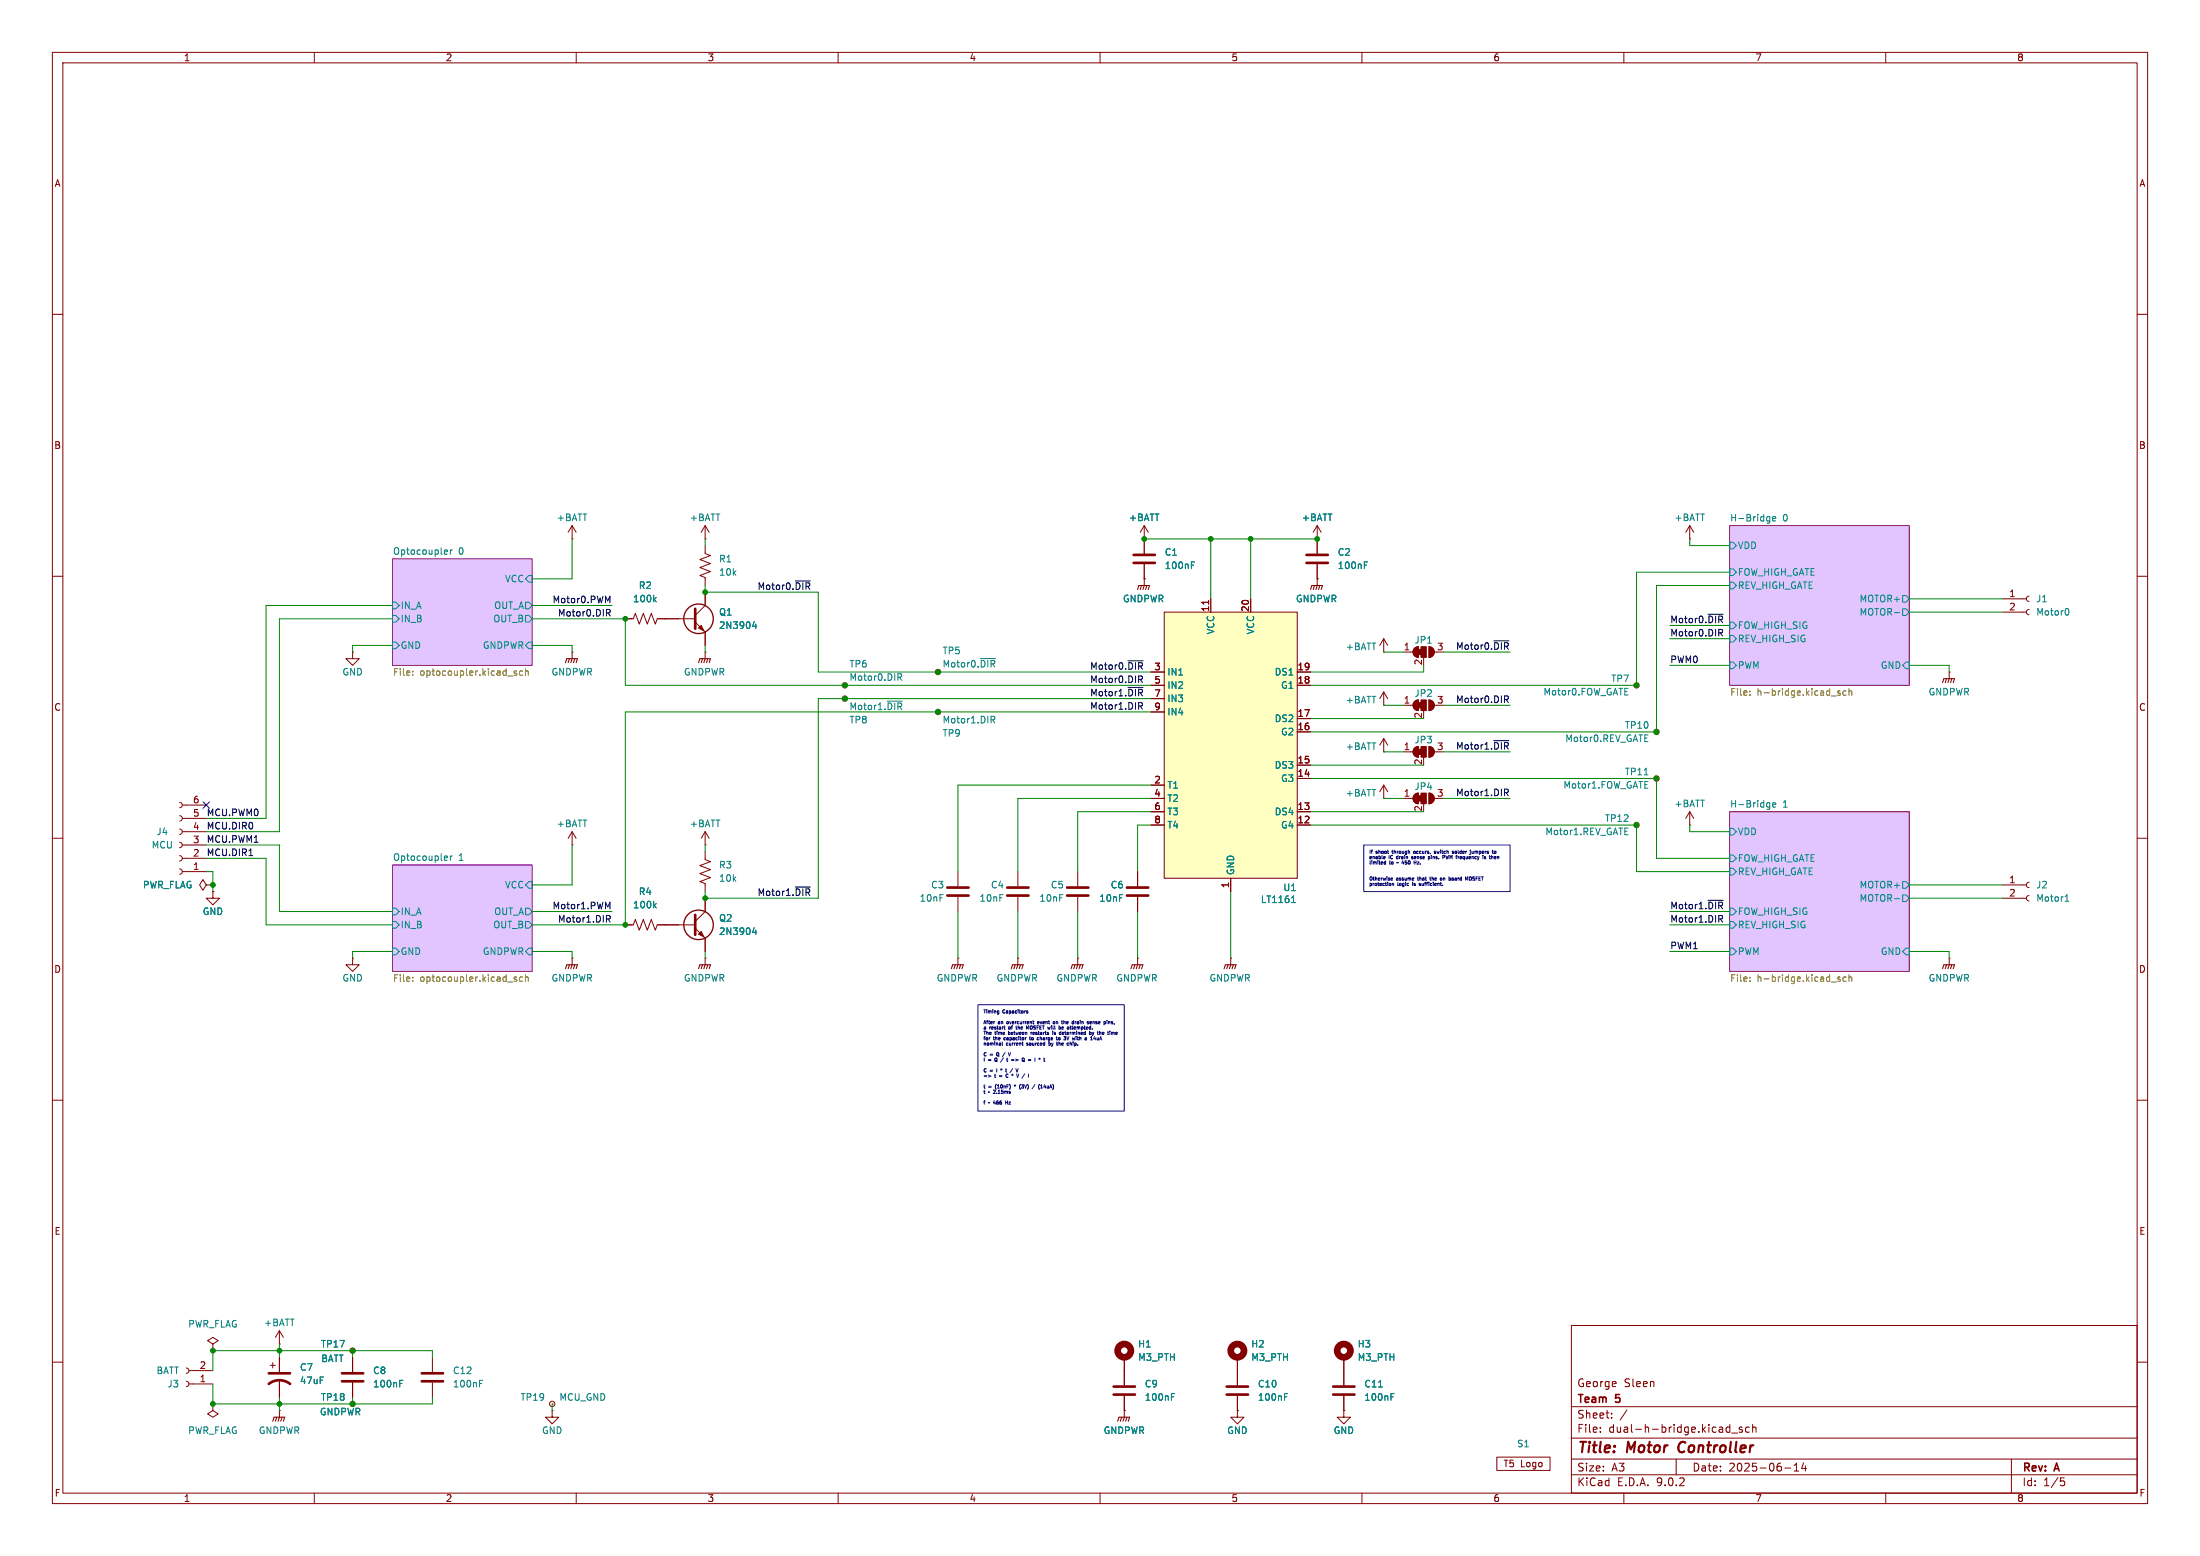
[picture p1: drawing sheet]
<svg xmlns="http://www.w3.org/2000/svg" width="420mm" height="297mm" viewBox="0 0 420 297" stroke-linecap="round" stroke-linejoin="round" font-family="sans-serif">
<path d="M0 0h420v297h-420z" fill="#fff" stroke="#fff" stroke-width=".19"/>
<g fill="none" stroke="#840000" stroke-width=".19">
<path d="M10 10h400v277h-400zM12 12h396v273h-396zM60 10v2M110 10v2M160 10v2M210 10v2M260 10v2M310 10v2M360 10v2M10 60h2M408 60h2M10 110h2"/>
<path d="M109.2 102.9h.1M109.2 100.3v2.6M109.2 100.3l.8 1.3M109.2 100.3l-.7 1.3M119.4 118.1h1.5l.4-1 .7 2 .8-2 .8 2 .7-2 .8 2 .4-1h7.2M132.7 118.7l1.9 2v2.5M134.6 102.9h.1M134.6 104.1v1.6l1 .3-2 .8 2 .8-2 .7 2 .8-2 .8 1 .3v1.6M134.6 100.3v2.6M134.6 113v2.6l-1.9 1.9M134.6 100.3l.8 1.3M134.6 100.3l-.7 1.3"/>
<path d="M218.4 102.9v2.8M218.4 107.7v2.8M251.5 102.9h.1M251.5 100.3l-.8 1.3M251.5 100.3l.7 1.3M251.5 100.3v5.4M251.5 107.7v2.8M322.6 102.9h.1M322.6 100.3l-.8 1.3M322.6 100.3l.7 1.3M322.6 100.3v2.6M382.3 114.3h4.5"/>
<path d="M382.3 116.8h4.5M387.3 113.8l-.3 .1-.2 .4 .2 .4 .3 .1M387.3 116.3l-.3 .2-.2 .3 .2 .4 .3 .1M408 110h2M109.2 124.5h.1M109.2 124.5v1.2M134.6 124.5h.1M134.6 124.5v1.2M161.3 130.8h.1M161.3 133.4h.1M179.1 128.3h.1M179.1 135.9h.1"/>
<path d="M268 124.5h1.7M268 134.6h1.7M270 123.7l.8-.3v2.1a1.02 1.02 0 0 1-1-.7 1.02 1.02 0 0 1 .2-1.1zM270 133.9l.8-.3v2a1.02 1.02 0 0 1-1-.6 1.02 1.02 0 0 1 .2-1.1zM271.8 125.5v.2M271.8 135.6v.3M272.8 123.4a1.02 1.02 0 0 1 1 1.1 1.02 1.02 0 0 1-1 1zM272.8 133.6a1.02 1.02 0 0 1 1 1 1.02 1.02 0 0 1-1 1zM312.4 130.8h.1M316.2 139.7h.1M372.1 128.3h.1M372.1 128.3v1.2"/>
<path d="M10 160h2M34.3 158.2l.3 .2 .2 .4-.2 .3-.3 .2M34.3 155.7l.3 .2 .2 .3-.2 .4-.3 .1M34.3 153.2l.3 .1 .2 .4-.2 .3-.3 .2M34.8 158.8h4.6M34.8 156.2h4.6M34.8 153.7h4.6M109.2 158.8v2.5M109.2 158.8l.8 1.2M109.2 158.8l-.7 1.2M134.6 158.8l.8 1.2M134.6 158.8l-.7 1.2"/>
<path d="M134.6 158.8v2.5M264.2 152.4h.1M264.2 143.5h.1M264.2 149.9l-.8 1.2M264.2 149.9l.7 1.2M264.2 141v2.5M264.2 149.9v2.5M264.2 141l-.8 1.2M264.2 141l.7 1.2M268 143.5h1.7M268 152.4h1.7M270 142.8l.8-.3v2a1.02 1.02 0 0 1-1-.6 1.02 1.02 0 0 1 .2-1.1z"/>
<path d="M270 151.7l.8-.3v2a1.02 1.02 0 0 1-1-.6 1.02 1.02 0 0 1 .2-1.1zM271.8 144.5v.3M271.8 153.4v.3M272.8 142.5a1.02 1.02 0 0 1 1 1 1.02 1.02 0 0 1-1 1zM272.8 151.4a1.02 1.02 0 0 1 1 1 1.02 1.02 0 0 1-1 1zM312.4 157.5h.1M316.2 148.6h.1M322.6 157.5h.1M322.6 154.9v2.6M322.6 154.9l-.8 1.3M322.6 154.9l.7 1.3M408 160h2"/>
<path d="M34.3 165.9l.3 .1 .2 .4-.2 .3-.3 .2M34.3 163.3l.3 .2 .2 .3-.2 .4-.3 .1M34.3 160.8l.3 .1 .2 .4-.2 .3-.3 .2M34.8 166.4h4.6M34.8 163.8h4.6M34.8 161.3h4.6M39.4 168.9l-.7-1-.6 1 .6 1 .7-1h1.2M40.6 170.2v1.3h1.3l-1.3 1.2-1.2-1.2h1.2M40.6 170.2h.1M40.6 168.9h.1M109.2 161.3h.1M119.4 176.5h1.5l.4-1 .7 2 .8-2 .8 2 .7-2 .8 2 .4-1h7.2"/>
<path d="M132.7 177.2l1.9 1.9v2.5M134.6 161.3h.1M134.6 162.6v1.5l1 .4-2 .7 2 .8-2 .8 2 .7-2 .8 1 .4v1.5M134.6 171.5v2.5l-1.9 1.9M182.9 166.4v2.8M182.9 171.2v2.8M194.3 166.4v2.8M194.3 171.2v2.8M205.7 166.4v2.8M205.7 171.2v2.8M217.2 166.4v2.8M217.2 171.2v2.8"/>
<path d="M382.3 168.9h4.5M382.3 171.5h4.5M387.3 168.4l-.3 .2-.2 .3 .2 .4 .3 .1M387.3 170.9l-.3 .2-.2 .4 .2 .3 .3 .2M67.3 182.9v1.3h1.3l-1.3 1.2-1.3-1.2h1.3M67.3 182.9h.1M109.2 182.9h.1M109.2 182.9v1.3M134.6 182.9h.1M134.6 182.9v1.3M182.9 182.9h.1M182.9 182.9v1.3"/>
<path d="M194.3 182.9h.1M194.3 182.9v1.3M205.7 182.9h.1M205.7 182.9v1.3M217.2 182.9h.1M217.2 182.9v1.3M234.9 182.9h.1M234.9 182.9v1.3M372.1 182.9h.1M372.1 182.9v1.3M10 210h2M408 210h2"/>
<path d="M40.6 256.5l1.1-.6-1.1-.6-1 .6 1 .6v1.3M40.6 257.8h.1M53.3 256.5h.1M53.3 254v2.5M53.3 259.1v2.8M53.3 254l.8 1.3M53.3 254l-.7 1.3M67.3 257.8h.1M67.3 259.1v2.8M82.5 259.1v2.8M214.6 259.1v5.3M236.2 259.1v5.3"/>
<path d="M256.5 259.1v5.3M300 253h108v32h-108zM10 260h2M35.6 263.7l.3 .1 .2 .4-.2 .3-.3 .2M35.6 261.1l.3 .2 .2 .3-.2 .4-.3 .1M36.1 264.2h4.5M36.1 261.6h4.5M40.6 268v1.2l1.1 .7-1.1 .6-1-.6 1-.7M40.6 268h.1M51.6 260.6h1M52.1 260.1v1M53.3 269.2h.1"/>
<path d="M53.3 263.4v3.3M53.3 269.2v1.3M67.3 268h.1M67.3 263.9v2.8M82.5 263.9v2.8M105.4 269.2v1.3h1.3l-1.3 1.3-1.3-1.3h1.3M105.4 269.2h.1M105.4 268h.1M214.6 269.2h.1M214.6 266.4v4.1M236.2 269.2v1.3h1.3l-1.3 1.3-1.3-1.3h1.3M236.2 269.2h.1"/>
<path d="M236.2 266.4v2.8M256.5 269.2v1.3h1.3l-1.3 1.3-1.2-1.3h1.2M256.5 269.2h.1M256.5 266.4v2.8M285.7 278.1h10.2v2.6h-10.2zM300 278.5h108M300 274.5h108M300 268.5h108M305.5 273.2v.2M305.5 272.5v.1M307.7 270.5v.2M307.7 269.8v.1"/>
<path d="M310.6 269.1l-1.3 1.9M320 278.5v3M329.8 272.4l.4 .1M330.2 271.9v1.5M330.2 273.3l-.4 .1M330.6 273.5h1.1M332.6 272.5l-.4-.1-.2 .2 .1 .2 .5 .2v.3h-.6M333.9 272.5l-.4-.1-.3 .3 .2 .6h.5M334.6 272.5l.2-.1 .4 .1v.9M334.6 271.9v1.5M342.5 279.7l.4-.4v1.5M344.3 279.2l-.4 1.1h1"/>
<path d="M344.7 279.8v1M384 278.5v6.5M408 260h2M60 285v2M110 285v2M160 285v2M210 285v2M260 285v2M300 281.5h108M310 285v2M340.7 280.2h1.2M342.5 280.8h.9"/>
<path d="M360 285v2M393.4 282.1h.7M393.5 282.7h.4l.3 .2-.2 .6-.5 .1"/>
<circle cx="161.3" cy="133.4" r=".51"/>
<circle cx="161.3" cy="130.8" r=".51"/>
<circle cx="179.1" cy="128.3" r=".51"/>
<circle cx="179.1" cy="135.9" r=".51"/>
<circle cx="312.4" cy="130.8" r=".51"/>
<circle cx="316.2" cy="139.7" r=".51"/>
<circle cx="312.4" cy="157.5" r=".51"/>
<circle cx="316.2" cy="148.6" r=".51"/>
<circle cx="67.3" cy="257.8" r=".51"/>
<circle cx="67.3" cy="268" r=".51"/>
<circle cx="105.4" cy="268" r=".51"/>
</g>
<path d="M320.7 275.5a1.27 1.27 0 0 0 0 1.6" fill="none" stroke="#840000" stroke-width=".4"/>
<g fill="#e2c5ff" stroke="#e2c5ff" stroke-width=".19">
<path d="M74.9 165.1h26.7v20.3h-26.7z"/>
<path d="M74.9 106.7h26.7v20.3h-26.7z"/>
<path d="M330.2 100.3h34.3v30.5h-34.3z"/>
<path d="M330.2 154.9h34.3v30.5h-34.3z"/>
</g>
<path d="M74.9 106.7h26.7v20.3h-26.7zM330.2 100.3h34.3v30.5h-34.3zM330.2 154.9h34.3v30.5h-34.3zM74.9 165.1h26.7v20.3h-26.7z" fill="none" stroke="#840084" stroke-width=".19"/>
<g fill="none" stroke="#008484" stroke-width=".19">
<path d="M337.5 98.6l.4 .1M337.9 98.6v1l-.3 .3M337.9 99.4l-.4 .1M338.4 99l.6-.1-.1-.2-.3-.1-.2 .2 .1 .6h.4M74.9 114.9h.7l.6 .7-.6 .6h-.7zM74.9 117.5h.7l.6 .6-.6 .6h-.7zM85 105h.4v.3l-.6 .1M85.4 105.7l-.4 .1M86 105v.8M86.3 105l-.3 .2M100.3 114.9h.7l.6 .7-.6 .6h-.7zM100.3 117.5h.7l.6 .6-.6 .6h-.7z"/>
<path d="M100.3 110.5l.7-.6h.6v1.2h-.6zM124.9 114.4l.4 .5M125.3 114l-.5 .5M144 118.6l-.3 .9h.8M144.3 119.1v.9M227.4 107.9h.5M227.4 107.3h.6M260.5 107.9h.4M260.5 107.3h.6M330.2 108.6h.6l.7 .6-.7 .7h-.6zM330.2 118.7h.6l.7 .7-.7 .6h-.6zM330.2 111.1h.6l.7 .7-.7 .6h-.6z"/>
<path d="M330.2 103.5h.6l.7 .6-.7 .7h-.6zM361.7 116.9h.9M363.2 113.7h.7l.6 .6-.6 .6h-.7zM363.2 116.2h.7l.6 .6-.6 .7h-.7zM394.7 116.1a.79 .79 0 0 1 0 1.3M74.9 122.6h.7l.6 .6-.6 .6h-.7zM100.3 123.2l.7-.6h.6v1.2h-.6zM169.4 133.8h2.9M171.4 128.6h.5l.2 .2-.1 .4-.6 .1M171.7 129.3l.4 .6M187.1 125.7h2.9M189.2 136.7h.5l.2 .3-.1 .3-.6 .1"/>
<path d="M189.5 137.4l.4 .6M330.2 126.4h.6l.7 .6-.7 .6h-.6zM330.2 121.3h.6l.7 .6-.7 .7h-.6zM363.9 126.4h.6v1.2h-.6l-.7-.6zM313.9 147.9h.7M330.2 158.1h.6l.7 .7-.7 .6h-.6zM337.5 153.2l.4 .1M337.9 153.2v1l-.3 .3M337.9 154l-.4 .1M338.4 153.6l.6-.1-.1-.2-.3-.1-.2 .2 .1 .6h.4M74.9 173.4h.7l.6 .6-.6 .6h-.7zM74.9 175.9h.7l.6 .6-.6 .7h-.7z"/>
<path d="M85 163.4h.4v.3l-.6 .1M85.4 164.2h-.4M86 163.4v.8M86.3 163.4l-.3 .2M100.3 173.4h.7l.6 .6-.6 .6h-.7zM100.3 175.9h.7l.6 .6-.6 .7h-.7zM100.3 168.9l.7-.6h.6v1.2h-.6zM124.9 172.8l.4 .5M125.3 172.5l-.5 .4M144 177l-.3 1h.8M144.3 177.5v.9M330.2 163.2h.6l.7 .6-.7 .7h-.6z"/>
<path d="M330.2 173.4h.6l.7 .6-.7 .6h-.6zM330.2 165.7h.6l.7 .7-.7 .6h-.6zM330.2 175.9h.6l.7 .6-.7 .7h-.6zM361.7 171.5h.9M363.2 168.3h.7l.6 .6-.6 .6h-.7zM363.2 170.8h.7l.6 .7-.6 .6h-.7zM394.2 172h.8M394.4 171.1l.2-.3v1.2M74.9 181h.7l.6 .6-.6 .6h-.7zM100.3 181.6l.7-.6h.6v1.2h-.6zM330.2 181h.6l.7 .6-.7 .6h-.6zM363.9 181h.6v1.2h-.6l-.7-.6z"/>
<path d="M76.3 264.1h.4M76.3 263.5h.6M91.6 264.1h.4M91.6 263.5h.6M223.6 266.6h.5M223.6 266h.6M245.2 266.6h.4M245.2 266h.6M263.2 264.7h.7M265.5 266.6h.5M265.5 266h.6"/>
</g>
<g fill="none" stroke="#848400" stroke-width=".19">
<path d="M78.8 128.1v.1M78.8 128.8v.1M98.2 128.4l.5 .3-.1 .1-.3 .1M98.2 128.1h.4M99.8 128.1h-.4l-.2 .2 .1 .5h.5M100.3 127.6v1.3M100.3 128.2l.2-.1h.3l.1 .8M334 132.6v.1M334 131.9v.2M351.3 131.9h-.3l-.2 .2 .1 .1 .4 .2v.3h-.5M352.4 131.9h-.3l-.3 .2 .2 .6h.4M353 132l.2-.1h.3v.8"/>
<path d="M353 131.4v1.3M78.8 187.2v.1M78.8 186.5v.2M98.2 186.8l.5 .3-.1 .2h-.3M98.2 186.5h.4M99.8 186.5h-.4l-.2 .2 .1 .6h.5M100.3 186.6l.2-.1h.3l.1 .8M100.3 186.1v1.2M334 186.5v.2M334 187.2v.1M351.3 186.5h-.3l-.2 .2 .1 .1 .4 .2v.3h-.5M352.4 186.5h-.3l-.3 .2 .2 .6h.4"/>
<path d="M353 186.6l.2-.1h.3v.8M353 186.1v1.2"/>
</g>
<g fill="none" stroke="#840000" stroke-width=".2">
<path d="M107.9 126.5l.3-.8h2l-.2 .8M108.7 125.7l-.2 .8M109.2 125.7l-.2 .8M109.7 125.7l-.2 .8M133.3 126.5l.3-.8h2l-.2 .8M134.1 125.7l-.2 .8M134.6 125.7l-.2 .8M135.1 125.7l-.2 .8M370.8 130.3l.3-.8h2l-.2 .8M371.6 129.5l-.3 .8M372.1 129.5l-.2 .8M372.6 129.5l-.2 .8"/>
<path d="M107.9 184.9l.3-.7h2l-.2 .7M108.7 184.2l-.2 .7M109.2 184.2l-.2 .7M109.7 184.2l-.2 .7M133.3 184.9l.3-.7h2l-.2 .7M134.1 184.2l-.2 .7M134.6 184.2l-.2 .7M135.1 184.2l-.2 .7M181.6 184.9l.3-.7h2l-.3 .7M182.4 184.2l-.3 .7M182.9 184.2l-.3 .7M183.4 184.2l-.3 .7"/>
<path d="M193 184.9l.3-.7h2l-.2 .7M193.8 184.2l-.3 .7M194.3 184.2l-.2 .7M194.8 184.2l-.2 .7M204.5 184.9l.2-.7h2.1l-.3 .7M205.2 184.2l-.2 .7M205.7 184.2l-.2 .7M206.2 184.2l-.2 .7M215.9 184.9l.3-.7h2l-.3 .7M216.7 184.2l-.3 .7M217.2 184.2l-.3 .7M217.7 184.2l-.3 .7"/>
<path d="M233.7 184.9l.2-.7h2.1l-.3 .7M234.4 184.2l-.2 .7M234.9 184.2l-.2 .7M235.5 184.2l-.3 .7M370.8 184.9l.3-.7h2l-.2 .7M371.6 184.2l-.3 .7M372.1 184.2l-.2 .7M372.6 184.2l-.2 .7M52.1 271.3l.2-.8h2.1l-.3 .8M52.8 270.5l-.2 .8M53.3 270.5l-.2 .8M53.8 270.5l-.2 .8"/>
<path d="M213.4 271.3l.2-.8h2l-.2 .8M214.1 270.5l-.2 .8M214.6 270.5l-.2 .8M215.1 270.5l-.2 .8"/>
</g>
<g fill="none" stroke="#840000" stroke-width=".51">
<path d="M132.7 116.2v3.8M216.4 105.9h4.1M216.4 107.4h4.1M249.4 105.9h4.1M249.4 107.4h4.1M132.7 174.6v3.8M180.8 169.4h4.1M180.8 170.9h4.1M192.3 169.4h4M192.3 170.9h4M203.7 169.4h4.1M203.7 170.9h4.1"/>
<path d="M215.1 169.4h4.1M215.1 170.9h4.1M51.3 264.2a3.3 3.3 0 0 1 4.1 0M51.3 262.1h4.1M65.3 262.1h4M65.3 263.7h4M80.5 262.1h4.1M80.5 263.7h4.1M212.6 264.7h4.1M212.6 266.2h4.1M234.2 264.7h4.1M234.2 266.2h4.1"/>
<path d="M254.5 264.7h4.1M254.5 266.2h4.1"/>
</g>
<g fill="none" stroke="#840000" stroke-width="1.3">
<circle cx="214.6" cy="257.8" r="1.27"/>
<circle cx="236.2" cy="257.8" r="1.27"/>
<circle cx="256.5" cy="257.8" r="1.27"/>
</g>
<g fill="none" stroke="#840000" stroke-width=".25">
<circle cx="133.3" cy="118.1" r="2.82"/>
<circle cx="133.3" cy="176.5" r="2.82"/>
</g>
<g fill="#840000" stroke="#840000" stroke-width=".19">
<path d="M133.3 178.3l.6-.5 .5 1z"/>
<path d="M270.8 124h.5v1h-.5z"/>
<path d="M270 123.7l.8-.3v2.1a1.02 1.02 0 0 1-1-.7 1.02 1.02 0 0 1 .2-1.1z"/>
<path d="M271.3 123.4h1v2.1h-1z"/>
<path d="M272.8 123.4a1.02 1.02 0 0 1 1 1.1 1.02 1.02 0 0 1-1 1z"/>
<path d="M270.8 134.1h.5v1h-.5z"/>
<path d="M270 133.9l.8-.3v2a1.02 1.02 0 0 1-1-.6 1.02 1.02 0 0 1 .2-1.1z"/>
<path d="M271.3 133.6h1v2h-1z"/>
<path d="M272.8 133.6a1.02 1.02 0 0 1 1 1 1.02 1.02 0 0 1-1 1z"/>
<path d="M270.8 143h.5v1h-.5z"/>
<path d="M270 142.8l.8-.3v2a1.02 1.02 0 0 1-1-.6 1.02 1.02 0 0 1 .2-1.1z"/>
<path d="M271.3 142.5h1v2h-1z"/>
<path d="M272.8 142.5a1.02 1.02 0 0 1 1 1 1.02 1.02 0 0 1-1 1z"/>
<path d="M270.8 151.9h.5v1h-.5z"/>
<path d="M270 151.7l.8-.3v2a1.02 1.02 0 0 1-1-.6 1.02 1.02 0 0 1 .2-1.1z"/>
<path d="M271.3 151.4h1v2h-1z"/>
<path d="M272.8 151.4a1.02 1.02 0 0 1 1 1 1.02 1.02 0 0 1-1 1z"/>
<path d="M133.3 119.9l.6-.5 .5 1z"/>
</g>
<path d="M222.2 116.8h25.4v50.8h-25.4z" fill="#ffffc2"/>
<g fill="none" stroke="#840000" stroke-width=".19">
<path d="M119.4 118.1h1.2M125.7 118.1h3.8M134.6 113v2.6M218.4 110.5h.1M218.4 102.9h.1M218.4 100.3v5.4M218.4 107.7v4.1M218.4 100.3l-.7 1.3M218.4 100.3l.8 1.3M222.2 116.8h25.4v50.8h-25.4zM230.7 114.6v.7M231.1 114.3v2.5"/>
<path d="M238.8 114.3v2.5M251.5 110.5h.1M251.5 102.9h.1M251.5 102.9v2.8M251.5 107.7v4.1M67.3 124.5v1.2h1.3l-1.3 1.3-1.3-1.3h1.3M67.3 124.5h.1M134.6 120.7v2.5M219.7 128.3h2.5M219.7 130.8h2.5M219.7 133.4h2.5M219.7 135.9h2.5"/>
<path d="M247.6 128.3h2.6M247.6 130.8h2.6M247.6 137.2h2.6M247.6 139.7h2.6M264.2 124.5h.1M264.2 134.6h.1M264.2 121.9l-.8 1.3M264.2 121.9l.7 1.3M264.2 121.9v2.6M264.2 132.1v2.5M264.2 132.1l-.8 1.3M264.2 132.1l.7 1.3"/>
<path d="M219.7 149.9h2.5M219.7 152.4h2.5M219.7 154.9h2.5M219.7 157.5h2.5M247.6 154.9h2.6M247.6 157.5h2.6M247.6 146.1h2.6M247.6 148.6h2.6M40.6 170.2h.1M40.6 168.9h.1M119.4 176.5h1.2M125.7 176.5h3.8"/>
<path d="M134.6 171.5v2.5M134.6 179.1v2.5M217.2 166.4v2.8M217.2 171.2v2.8M234.9 167.6v2.6M53.3 259.1v2.8M67.3 257.8h.1M67.3 259.1v2.8M214.6 259.1v5.3M236.2 259.1v5.3M256.5 259.1v5.3M53.3 263.4v3.3"/>
<path d="M67.3 268h.1M67.3 263.9v2.8M214.6 269.2h.1M214.6 266.4v2.8M236.2 269.2h.1M236.2 266.4v2.8M256.5 269.2h.1M256.5 266.4v2.8"/>
</g>
<g fill="none" stroke="#008484" stroke-width=".19">
<path d="M124.9 114.4l.4 .5M125.3 114l-.5 .5M144 118.6l-.3 .9h.8M144.3 119.1v.9M227.4 107.9h.5M227.4 107.3h.6M260.5 107.9h.4M260.5 107.3h.6M124.9 172.8l.4 .5M125.3 172.5l-.5 .4M144 177l-.3 1h.8M144.3 177.5v.9"/>
<path d="M246.6 172.3h.7M246.8 171.2l.1-.2v1.3M76.3 264.1h.4M76.3 263.5h.6M223.6 266.6h.5M223.6 266h.6M245.2 266.6h.4M245.2 266h.6M263.2 264.7h.7M265.5 266.6h.5M265.5 266h.6"/>
</g>
<path d="M217.2 112.5l.2-.7h2.1l-.3 .7M217.9 111.8l-.2 .7M218.4 111.8l-.2 .7M218.9 111.8l-.2 .7M250.2 112.5l.2-.7h2.1l-.3 .7M251 111.8l-.3 .7M251.5 111.8l-.3 .7M252 111.8l-.3 .7" fill="none" stroke="#840000" stroke-width=".2"/>
<g fill="none" stroke="#000" stroke-width=".19">
<path d="M115.8 116.3h.5l.2 .3-.1 .3-.6 .1M116 114.7l.4-.9v1.3M116.1 117l.4 .6M151.8 110.9h2.9M326.1 117.2h2.9M215.3 131.2h2.9M215.3 126.1h2.9M217.4 129h.5l.2 .3-.1 .3-.6 .1M217.4 134.1h.5l.2 .2-.1 .4-.6 .1M217.7 129.7l.4 .6M217.7 134.8l.4 .6M285.2 122.3h2.9"/>
<path d="M287.2 132.8h.5l.2 .3-.1 .3-.6 .1M287.5 133.5l.4 .6M328.1 120.1h.5l.2 .3-.1 .3-.6 .1M328.4 120.8l.4 .6M285.2 141.4h2.9M287.2 150.6h.5l.2 .3-.1 .3-.6 .1M287.5 151.3l.4 .6M47.5 163.3h.7M115.8 174.7h.5l.2 .3-.1 .4h-.6M116 173.1l.4-.9v1.3M116.1 175.4l.4 .6M151.8 169.3h2.9"/>
<path d="M326.1 171.9h2.9M328.1 174.7h.5l.2 .3-.1 .4h-.6M328.4 175.4l.4 .6"/>
</g>
<g fill="none" stroke="#008400" stroke-width=".19">
<path d="M74.9 118.1h-21.6v40.7h-13.9M74.9 115.6h-24.1v40.6h-11.4M101.6 115.6h15.2M101.6 118.1h17.8v12.7h100.3M109.2 102.9v7.6h-7.6M134.6 111.8v1.2h21.6v15.3h63.5M134.6 102.9v1.2M218.4 102.9h33.1M231.1 102.9v11.4M238.8 102.9v11.4M318.8 119.4h11.4M322.6 102.9v1.2h7.6"/>
<path d="M330.2 109.2h-17.8v21.6h-62.2M330.2 111.8h-14v27.9h-66M364.5 116.8h17.8M364.5 114.3h17.8M74.9 123.2h-7.6v1.3M101.6 123.2h7.6v1.3M134.6 123.2v1.3M219.7 133.4h-63.5v38.1h-21.6v-1.3M219.7 135.9h-100.3v40.6h-17.8M250.2 137.2h21.6M264.2 134.6h3.8M264.2 124.5h3.8"/>
<path d="M271.8 127v1.3h-21.6M275.6 134.6h12.7M275.6 124.5h12.7M318.8 127h11.4M318.8 121.9h11.4M364.5 127h7.6v1.3M219.7 149.9h-36.8v16.5M219.7 152.4h-25.4v14M219.7 154.9h-14v11.5M219.7 157.5h-2.5v8.9M250.2 154.9h21.6M250.2 148.6h66v15.2h14"/>
<path d="M250.2 157.5h62.2v8.9h17.8M250.2 146.1h21.6M264.2 152.4h3.8M264.2 143.5h3.8M275.6 152.4h12.7M275.6 143.5h12.7M322.6 157.5v1.3h7.6M39.4 161.3h13.9v12.7h21.6M39.4 166.4h1.2v3.8M39.4 163.8h11.4v12.7h24.1M101.6 174h15.2M109.2 161.3v7.6h-7.6"/>
<path d="M134.6 161.3v1.3M182.9 174v8.9M194.3 174v8.9M205.7 174v8.9M217.2 174v8.9M234.9 170.2v12.7M318.8 176.5h11.4M318.8 174h11.4M364.5 168.9h17.8M364.5 171.5h17.8M74.9 181.6h-7.6v1.3M101.6 181.6h7.6v1.3"/>
<path d="M134.6 181.6v1.3M318.8 181.6h11.4M364.5 181.6h7.6v1.3M53.3 256.5v2.6M67.3 257.8v1.3M82.5 259.1v-1.3h-41.9v3.8M40.6 264.2v3.8h41.9v-1.3M53.3 266.7v2.5M67.3 266.7v1.3M105.4 268v1.2"/>
</g>
<path d="M38.8 153.1l1.2 1.2M40 153.1l-1.2 1.2" fill="none" stroke="#000084" stroke-width=".19"/>
<g fill="none" stroke="#0000c2" stroke-width=".19">
<path d="M260.3 161.3h28v8.9h-28zM261.5 167.6l.2-.2 .2 .2M261.6 162.3v.6M261.6 164.3v.6M262 162.3l-.1 .1v.5M262.2 167.4v.5M262.6 167.4v.6M263.1 168.4v.5M263.2 162.3v.6M263.2 163.3v.6M263.3 164.3v.6M263.8 163.3v.5"/>
<path d="M264.2 164.9h.1M264.2 164.6v.3M264.3 164.9h.2M264.3 164.6h-.1M264.3 164.6h.2M264.4 163.9h-.2M264.4 163.6l-.3 .1M264.5 164.3v.6M264.5 168.4v.5M264.7 167.4h.1M264.8 167.4h.1M264.9 162.3v.5"/>
<path d="M265.2 163.3v.6M265.3 164.3v.6M265.5 168.7l-.1 .3M265.5 167.9l.3 .1M265.5 167.7h.3l-.3 .1M265.7 162.5h.2M265.8 162.3v.5l.1 .1M265.8 168.6v.4M265.8 168.7l.2-.1 .1 .4M265.8 163.3h-.1l-.2 .1M266.1 162.3v.6M266.6 163.8l.2 .1"/>
<path d="M266.6 167.6l.3 .1M266.8 168.4v.5M266.9 163.3v.6M266.9 164.7h-.3M267.4 167.6l-.3 .1M267.8 164.3l-.2 .4h.4M267.9 167.6l-.2 .1M267.9 164.5v.4M268.2 167.6v.3M268.5 167.6v.4M268.8 167.6l.5 .1M268.8 167.6v.4"/>
<path d="M268.8 162.3v.6M269.5 163.6l.2 .2-.2 .1M269.5 163.6h.1M269.6 167.7h.3M269.7 168.6v.4M269.7 163.5l-.2 .1M269.9 162.5h.3l-.1 .4-.2-.1zM270 164.3v.6M270 164.6h.3M270 163.6h.3M270.3 164.3v.6M270.6 163.5v.4"/>
<path d="M270.6 167.6h.2M270.7 167.4v.5l.1 .1M270.7 162.5l-.3 .1M270.9 164.5l-.3 .4h.3M271 168.8l.2 .1-.3 .1M271 167.4v.6M271.3 162.5l-.3 .1M271.6 162.5v.3M271.8 162.5v.4M272 168.5v.5M272.1 162.5v.4M272.2 167.4v.5"/>
<path d="M272.3 162.5l-.2 .1M272.4 168.5v.5M272.7 163.5v.6M272.7 162.5l-.2 .1M272.9 167.6h.3M273 163.6l-.1 .3M273 167.4v.5l.2 .1M273.3 163.5v.4M273.4 167.4v.6M273.5 167.6h-.1M274 162.5l-.2 .1 .3 .2M274.1 162.8l-.3 .1"/>
<path d="M274.1 162.8h.1M274.3 162.5l.1 .4 .1-.3 .1 .3M275 162.3h.1M275 168.4v.5M275.3 167.6v.4M275.3 162.3v.5M275.4 163.3v.6M275.6 167.6l.2 .1M275.6 167.6v.4M276 163.3l.2 .6 .1-.4 .1 .4 .2-.6M276.2 162.3v.6M276.6 167.6l.3 .1"/>
<path d="M276.6 167.4v.6M276.8 163.9v-.6l.2 .4 .2-.4v.6M277.2 167.7l.1-.1 .2 .1v.3h-.2M277.8 167.8v.2M277.8 162.5h.3l-.1 .4-.2-.1zM278.2 163.3l-.2 .1v.5M278.4 162.3v.6M279 162.3v.6M279 167.4v.6M279.3 163.6v.3h.2M279.8 168v-.6l.2 .4 .2-.4v.6M280.5 167.6l.1-.2 .3 .2-.1 .4-.3-.1"/>
<path d="M280.7 162.3h.1M281.1 168h.3M281.2 167.4v.2l.2 .1M281.2 167.4h.3M281.2 167.4h.1M281.6 162.5l.2 .1M281.6 162.5v.4M281.8 162.6h.3M281.8 162.6v.3M282.1 167.4h-.3v.6M282.6 167.4h-.3v.6M282.8 167.4h.4"/>
<path d="M283 167.4v.6M284.4 163.3v.5l.1 .1M284.7 163.3v.6M284.9 162.3v.5M286 163.5l.1 .4M186.7 191.8h27.9v20.3h-27.9zM187.8 192.7h.4M187.8 195.4l.2-.6 .2 .6M187.9 197.9v.6M188 192.7v.7M188 196.8v.7M188.4 192.7v.1"/>
<path d="M188.4 196.8v.7M188.6 194.8l-.2 .1v.5M188.8 194.8v.5M189.5 192.8h.1M189.5 192.7v.1M189.7 197.9v.5M189.9 195h-.1M190 196.8v.6M190.1 197.9v.6M190.4 195.8v.6M190.5 193h.2M190.6 195l.3 .1"/>
<path d="M190.7 193v.5l-.1 .1M190.7 193.3l-.2 .1M191 199.2v.3M191 199.2v.1M191.2 195.1h.2M191.2 195v.4M191.3 198.9l.1 .6M191.6 198.2l.1 .2 .2 .1M191.7 195.8v.6M191.8 192.8l-.2-.1-.1 .2M191.8 196.4h.1M192.4 195l-.2 .1v.3h.2"/>
<path d="M192.5 196.8v.7M192.5 197.4l.2 .1M192.6 196.1v.3h.2M192.7 197l-.2 .1M193.2 195.9v.5M193.6 196.8v.6M194 195.8v.6h.2M194.4 192.7h.1M194.4 192.7v.1M194.4 195.8v.6M194.7 192.7v.6M194.8 197.9v.5"/>
<path d="M195.2 198.9v.5M195.3 199.5h.1M196 196.4v-.6l.2 .5 .2-.5v.6M196 193.1l.2 .2-.2 .1M196 193h.2M196 199.5h.2M196.2 199.1l-.2 .1 .2 .1M196.5 198.1h.3M196.6 197.9v.5l.2 .1M196.7 196l.1 .4M196.8 197v.5M197.1 198.1l-.2 .1 .2 .3"/>
<path d="M197.2 197.1v.3l.2 .1M197.2 194.8v.5M197.4 195.8h.3M197.5 197.2l-.3 .1M198.1 195.2h.3l-.1-.2-.2 .1v.3h.2M198.3 195.8h-.3v.6M198.3 196.8v.6M198.6 197.9v.6M198.8 195.8h-.3v.6M199.2 195.8v.6M199.4 198.9v.6M199.6 196.8v.6"/>
<path d="M200.2 198.9v.6l.3-.1M200.2 194.8v.5M201 197v.5M201 195.8l.1 .6M201.2 197.2l.3 .1-.3 .1M201.3 195l.1 .1-.1 .3M201.3 195.8v.6M201.7 195.1h.2M201.7 195v.4M201.7 197.9v.5M202.1 198.9v.6M202.2 199.1h.2v.4"/>
<path d="M202.2 195.8v.6M202.4 198.2l-.1 .3-.3-.1M202.5 196.8v.7M202.6 195h.3M202.7 194.8v.5M202.9 197l.2 .2-.3 .1M203 196.4h-.1M203 196.2h-.3M203.1 197.4l-.2 .1M203.1 195.1h.2M203.1 194.8v.6M203.1 197.9h.4l-.2 .2"/>
<path d="M203.3 197h.2M203.4 196.8v.6M203.6 197.9l.3 .6 .2-.6M203.8 195l-.2 .1v.3h.2M203.9 195.2h-.3M204.3 198.9v.6M204.3 199.1h.2l.1 .4M204.3 195.8v.6M204.7 195.8v.6M204.9 199.1v.4M204.9 194.8v.6M205.3 196.4h-.2"/>
<path d="M205.3 196.2h-.3M205.5 196.8v.1M205.6 195.3l.3 .1M205.6 195h.3v.4M205.7 197.9v.5M205.9 195.2l-.3 .1M206.1 197.9v.6M206.2 194.8h.1M206.4 198.2v.3M207 195.8v.6M207.2 196.8v.7M208 196.8v.7"/>
<path d="M208.2 195.8v.6M208.3 197.9h.1v.6M208.5 197l.2 .5M208.6 195v.4M208.7 195h.2v.4M208.7 195l-.1 .1M208.7 197.5l-.2 .2M208.8 197l-.1 .5M208.9 197.8l-.1 .5h.4M209.1 198.1v.4M209.2 195.4h.2M209.2 195.1l.2 .1"/>
<path d="M209.2 195.1h.1M209.4 195l-.2 .1M209.4 198.1v.3M209.5 196.8v.6M209.7 195.1h.3M209.7 198.1v.4M209.9 196.8v.7M209.9 198.5l.2-.6 .2 .6M211.1 195.1l-.3-.1v.6M211.3 194.8h.1M211.3 195v.4M211.5 196.8v.6"/>
<path d="M211.6 195.1h.3M211.6 195v.4M211.9 196.8v.1M212.3 195.2l.1 .1-.2 .1M212.4 195l-.2 .1M212.7 195.4v.1M213.1 197l.2 .2-.3 .1M213.3 197.4l-.2 .1M187.9 201.9v.7M187.9 207.1v.5M187.9 208.1v.5M187.9 205.5h.5"/>
<path d="M188 210.1l-.1 .1v.6M188.3 201l-.2-.1-.2 .2M188.3 204.1l-.2-.1-.2 .1M188.7 202.2h.5M188.7 205.2l.5 .2-.5 .2M188.7 207.4h.5M189 208.4l-.4 .1M189 210.5h-.4M189 201.2h.5M189 204.3h.5M189.7 208.1h.2l.1 .2M189.7 208.1h-.1"/>
<path d="M189.8 210.1l-.2 .4h.4M189.9 205v.6M190 208.4l-.4 .3h.4M190 202.4h.1M190.2 207l-.2 .4 .2 .5M190.3 204v.6M190.3 202.2l-.1-.3-.3 .1v.5l.3 .1M190.4 201.4h.1M190.5 207.2l.1-.1v.6M190.6 210.1l-.3 .2M190.7 201.1l-.2-.2-.2 .1v.5l.2 .1M190.7 208.1v.6"/>
<path d="M190.8 205.5h.5M190.8 205.3h.5M191 204.1h.2M191 207.2l.2-.1 .1 .1M191.2 204v.1M191.2 204.1l.1 .2M191.2 210.1l-.3 .2M191.3 204.1h-.1M191.6 201.9l-.6 .8M191.9 200.9l-.6 .8M192 210.1v.7M192 210.4h.3"/>
<path d="M192 204v.5M192.2 201.9v.6M192.3 210.1v.7M192.4 205.1a.28 .28 0 0 0-.4 .2 .28 .28 0 0 0 .4 .3M192.5 200.9l.2 .7 .2-.7M192.5 207.1h-.3v.6M192.7 207h.1M192.7 207l.2 .2M193.3 204l-.5 .8M193.6 207.1l.2 .1M193.8 207.1v.1M193.8 207.2l-.1 .1"/>
<path d="M193.8 207.2l.1 .1M193.9 202.2l.5 .1-.5 .2M193.9 207.1l-.1 .1M193.9 204l.3 .6 .2-.6M194.1 205l.2 .6 .2-.6M194.8 207l-.1 .2M195 207.1h.4l-.2 .2 .2 .1v.2h-.4M195.1 202.4l.2-.5 .2 .1v.4M195.6 207.1l.2 .6 .2-.6M195.6 205l-.5 .8M196.1 207l.2 .2M196.3 202.2h.5"/>
<path d="M196.3 202.4h.5M196.3 205v.6M197.6 201.9v.7M197.6 207l-.6 .8M198.3 202l.1 .1M198.4 201.9v.2M198.4 202.1v.1M198.4 202.1l.1 .1M198.4 207l-.1 .2M198.6 202l-.2 .1M198.7 207.2l.1-.1v.6M199.2 202.2h.3"/>
<path d="M199.3 201.9v.6l.2 .1M199.4 207l-.1 .5h.4M199.6 207.3v.4M200.4 207.7l.2-.6 .2 .6M201 207h.1M201 207l.1 .2"/>
</g>
<g fill="#008400" stroke="#008400" stroke-width=".19">
<circle cx="67.3" cy="257.8" r=".46"/>
<circle cx="40.6" cy="168.9" r=".46"/>
<circle cx="179.1" cy="128.3" r=".46"/>
<circle cx="179.1" cy="135.9" r=".46"/>
<circle cx="119.4" cy="176.5" r=".46"/>
<circle cx="134.6" cy="171.5" r=".46"/>
<circle cx="312.4" cy="157.5" r=".46"/>
<circle cx="312.4" cy="130.8" r=".46"/>
<circle cx="316.2" cy="148.6" r=".46"/>
<circle cx="316.2" cy="139.7" r=".46"/>
<circle cx="40.6" cy="257.8" r=".46"/>
<circle cx="67.3" cy="268" r=".46"/>
<circle cx="53.3" cy="268" r=".46"/>
<circle cx="53.3" cy="257.8" r=".46"/>
<circle cx="40.6" cy="268" r=".46"/>
<circle cx="218.4" cy="102.9" r=".46"/>
<circle cx="231.1" cy="102.9" r=".46"/>
<circle cx="238.8" cy="102.9" r=".46"/>
<circle cx="251.5" cy="102.9" r=".46"/>
<circle cx="134.6" cy="113" r=".46"/>
<circle cx="161.3" cy="130.8" r=".46"/>
<circle cx="161.3" cy="133.4" r=".46"/>
<circle cx="119.4" cy="118.1" r=".46"/>
</g>
<g font-size="2.8" fill="#840000">
<text x="301" y="277.9">Title:</text>
<text x="310.6" y="277.9">Motor</text>
<text x="321.3" y="277.9">Controller</text>
</g>
<g font-size="2.1" fill="#840000">
<text x="301" y="268.2">Team</text>
<text x="301" y="265">George</text>
<text x="308.5" y="268.2">5</text>
<text x="310" y="265">Sleen</text>
<text x="301" y="273.7">File:</text>
<text x="301" y="271">Sheet:</text>
<text x="307.1" y="273.7">dual-h-bridge.kicad_sch</text>
<text x="301" y="281.1">Size:</text>
<text x="307.6" y="281.1">A3</text>
<text x="323" y="281.1">Date:</text>
<text x="330" y="281.1">2025-06-14</text>
<text x="386" y="281.3">Rev:</text>
<text x="392.4" y="281.3">A</text>
<text x="301" y="283.9">KiCad</text>
<text x="308.7" y="283.9">E.D.A.</text>
<text x="316.3" y="283.9">9.0.2</text>
<text x="386" y="283.9">Id:</text>
<text x="390.1" y="283.9">1/5</text>
</g>
<g font-size="1.8" fill="#840000">
<text x="35" y="11.9">1</text>
<text x="85" y="11.9">2</text>
<text x="135" y="11.9">3</text>
<text x="185" y="11.9">4</text>
<text x="235" y="11.9">5</text>
<text x="285" y="11.9">6</text>
<text x="335" y="11.9">7</text>
<text x="385" y="11.9">8</text>
<text x="10.3" y="35.9">A</text>
<text x="408.3" y="35.9">A</text>
<text x="10.3" y="85.9">B</text>
<text x="408.2" y="85.9">B</text>
<text x="230.9" y="116.9" transform="rotate(-90 230.9 116.9)">11</text>
<text x="238.5" y="116.9" transform="rotate(-90 238.5 116.9)">20</text>
<text x="383.5" y="114">1</text>
<text x="383.5" y="116.6">2</text>
<text x="267.9" y="124.2">1</text>
<text x="274.2" y="124.2">3</text>
<text x="220.3" y="130.6">5</text>
<text x="220.3" y="128">3</text>
<text x="247.6" y="128">19</text>
<text x="247.6" y="130.6">18</text>
<text x="271.5" y="127.1" transform="rotate(-90 271.5 127.1)">2</text>
<text x="10.3" y="135.9">C</text>
<text x="220.3" y="135.6">9</text>
<text x="220.3" y="133.1">7</text>
<text x="247.6" y="136.9">17</text>
<text x="267.9" y="134.4">1</text>
<text x="271.5" y="137.2" transform="rotate(-90 271.5 137.2)">2</text>
<text x="274.2" y="134.4">3</text>
<text x="408.2" y="135.9">C</text>
<text x="247.6" y="139.4">16</text>
<text x="267.9" y="143.3">1</text>
<text x="274.2" y="143.3">3</text>
<text x="220.3" y="149.6">2</text>
<text x="247.6" y="145.8">15</text>
<text x="247.6" y="148.3">14</text>
<text x="271.5" y="146.1" transform="rotate(-90 271.5 146.1)">2</text>
<text x="36.8" y="156">5</text>
<text x="36.8" y="153.4">6</text>
<text x="220.3" y="152.1">4</text>
<text x="220.3" y="154.7">6</text>
<text x="247.6" y="154.7">13</text>
<text x="267.9" y="152.1">1</text>
<text x="271.5" y="155" transform="rotate(-90 271.5 155)">2</text>
<text x="274.2" y="152.1">3</text>
<text x="36.8" y="161">3</text>
<text x="36.8" y="158.5">4</text>
<text x="220.3" y="157.2">8</text>
<text x="247.6" y="157.2">12</text>
<text x="36.8" y="166.1">1</text>
<text x="36.8" y="163.6">2</text>
<text x="234.7" y="169.6" transform="rotate(-90 234.7 169.6)">1</text>
<text x="383.5" y="168.7">1</text>
<text x="383.5" y="171.2">2</text>
<text x="10.3" y="185.9">D</text>
<text x="408.2" y="185.9">D</text>
<text x="10.3" y="235.9">E</text>
<text x="408.3" y="235.9">E</text>
<text x="38" y="263.9">1</text>
<text x="38" y="261.4">2</text>
<text x="286.9" y="280.3">T5</text>
<text x="290.3" y="280.3">Logo</text>
<text x="10.3" y="285.9">F</text>
<text x="35" y="286.9">1</text>
<text x="85" y="286.9">2</text>
<text x="135" y="286.9">3</text>
<text x="185" y="286.9">4</text>
<text x="235" y="286.9">5</text>
<text x="285" y="286.9">6</text>
<text x="335" y="286.9">7</text>
<text x="385" y="286.9">8</text>
<text x="408.3" y="285.9">F</text>
</g>
<g font-size="1.8" fill="#008484">
<text x="106.2" y="99.7">+BATT</text>
<text x="131.6" y="99.7">+BATT</text>
<text x="215.4" y="99.7">+BATT</text>
<text x="248.4" y="99.7">+BATT</text>
<text x="319.5" y="99.7">+BATT</text>
<text x="330.2" y="99.6">H-Bridge</text>
<text x="340.3" y="99.6">0</text>
<text x="74.9" y="106">Optocoupler</text>
<text x="87.5" y="106">0</text>
<text x="137.2" y="107.5">R1</text>
<text x="222.3" y="106.3">C1</text>
<text x="255.3" y="106.3">C2</text>
<text x="331.7" y="105">VDD</text>
<text x="96.3" y="111.4">VCC</text>
<text x="121.8" y="112.6">R2</text>
<text x="137.2" y="110.1">10k</text>
<text x="222.3" y="108.8">100nF</text>
<text x="255.3" y="108.8">100nF</text>
<text x="331.7" y="110.1">FOW_HIGH_GATE</text>
<text x="331.7" y="112.6">REV_HIGH_GATE</text>
<text x="76.4" y="116.4">IN_A</text>
<text x="76.4" y="119">IN_B</text>
<text x="94.1" y="119">OUT_B</text>
<text x="94.3" y="116.4">OUT_A</text>
<text x="120.8" y="115.2">100k</text>
<text x="137.2" y="117.7">Q1</text>
<text x="214.3" y="115.2">GNDPWR</text>
<text x="247.3" y="115.2">GNDPWR</text>
<text x="354.9" y="115.2">MOTOR+</text>
<text x="354.9" y="117.7">MOTOR-</text>
<text x="388.6" y="115.2">J1</text>
<text x="388.6" y="117.7">Motor0</text>
<text x="76.4" y="124.1">GND</text>
<text x="92.1" y="124.1">GNDPWR</text>
<text x="137.2" y="120.2">2N3904</text>
<text x="179.8" y="125.1">TP5</text>
<text x="232" y="121.2" transform="rotate(-90 232 121.2)">VCC</text>
<text x="239.6" y="121.2" transform="rotate(-90 239.6 121.2)">VCC</text>
<text x="256.8" y="124.3">+BATT</text>
<text x="270" y="123">JP1</text>
<text x="331.7" y="120.2">FOW_HIGH_SIG</text>
<text x="331.7" y="122.8">REV_HIGH_SIG</text>
<text x="65.3" y="129.1">GND</text>
<text x="105.2" y="129.1">GNDPWR</text>
<text x="130.5" y="129.1">GNDPWR</text>
<text x="162.1" y="127.6">TP6</text>
<text x="162.1" y="130.1">Motor0.DIR</text>
<text x="179.8" y="127.6">Motor0.~{DIR}</text>
<text x="222.8" y="129.1">IN1</text>
<text x="222.8" y="131.7">IN2</text>
<text x="243.2" y="129.1">DS1</text>
<text x="244.5" y="131.7">G1</text>
<text x="307.5" y="130.4">TP7</text>
<text x="331.7" y="127.9">PWM</text>
<text x="359" y="127.9">GND</text>
<text x="162.1" y="135.7">Motor1.~{DIR}</text>
<text x="222.8" y="134.2">IN3</text>
<text x="222.8" y="136.8">IN4</text>
<text x="256.8" y="134.5">+BATT</text>
<text x="270" y="133.2">JP2</text>
<text x="294.5" y="132.9">Motor0.FOW_GATE</text>
<text x="368.1" y="132.9">GNDPWR</text>
<text x="162.1" y="138.3">TP8</text>
<text x="179.8" y="140.8">TP9</text>
<text x="179.8" y="138.3">Motor1.DIR</text>
<text x="243.2" y="138">DS2</text>
<text x="244.5" y="140.6">G2</text>
<text x="256.8" y="143.4">+BATT</text>
<text x="270" y="142.1">JP3</text>
<text x="298.7" y="141.8">Motor0.REV_GATE</text>
<text x="310.1" y="139.3">TP10</text>
<text x="243.2" y="146.9">DS3</text>
<text x="244.5" y="149.5">G3</text>
<text x="310.1" y="148.2">TP11</text>
<text x="222.8" y="150.7">T1</text>
<text x="222.8" y="153.3">T2</text>
<text x="222.8" y="155.8">T3</text>
<text x="243.2" y="155.8">DS4</text>
<text x="256.8" y="152.2">+BATT</text>
<text x="270" y="151">JP4</text>
<text x="298.4" y="150.7">Motor1.FOW_GATE</text>
<text x="319.5" y="154.3">+BATT</text>
<text x="330.2" y="154.2">H-Bridge</text>
<text x="340.3" y="154.2">1</text>
<text x="29.8" y="159.6">J4</text>
<text x="106.2" y="158.1">+BATT</text>
<text x="131.6" y="158.1">+BATT</text>
<text x="222.8" y="158.3">T4</text>
<text x="244.5" y="158.3">G4</text>
<text x="294.9" y="159.6">Motor1.REV_GATE</text>
<text x="306.3" y="157.1">TP12</text>
<text x="331.7" y="159.6">VDD</text>
<text x="28.9" y="162.2">MCU</text>
<text x="74.9" y="164.4">Optocoupler</text>
<text x="87.5" y="164.4">1</text>
<text x="137.2" y="166">R3</text>
<text x="235.8" y="167.1" transform="rotate(-90 235.8 167.1)">GND</text>
<text x="331.7" y="164.7">FOW_HIGH_GATE</text>
<text x="331.7" y="167.2">REV_HIGH_GATE</text>
<text x="27.2" y="169.8">PWR_FLAG</text>
<text x="96.3" y="169.8">VCC</text>
<text x="120.8" y="173.6">100k</text>
<text x="121.8" y="171">R4</text>
<text x="137.2" y="168.5">10k</text>
<text x="175.5" y="172.3">10nF</text>
<text x="177.6" y="169.8">C3</text>
<text x="186.9" y="172.3">10nF</text>
<text x="189.1" y="169.8">C4</text>
<text x="198.3" y="172.3">10nF</text>
<text x="200.5" y="169.8">C5</text>
<text x="209.8" y="172.3">10nF</text>
<text x="211.9" y="169.8">C6</text>
<text x="240.6" y="172.6">LT1161</text>
<text x="244.9" y="170.3">U1</text>
<text x="354.9" y="169.8">MOTOR+</text>
<text x="354.9" y="172.3">MOTOR-</text>
<text x="388.6" y="169.8">J2</text>
<text x="388.6" y="172.3">Motor1</text>
<text x="38.6" y="174.9">GND</text>
<text x="76.4" y="174.9">IN_A</text>
<text x="76.4" y="177.4">IN_B</text>
<text x="94.1" y="177.4">OUT_B</text>
<text x="94.3" y="174.9">OUT_A</text>
<text x="137.2" y="176.1">Q2</text>
<text x="137.2" y="178.7">2N3904</text>
<text x="331.7" y="174.9">FOW_HIGH_SIG</text>
<text x="331.7" y="177.4">REV_HIGH_SIG</text>
<text x="76.4" y="182.5">GND</text>
<text x="92.1" y="182.5">GNDPWR</text>
<text x="331.7" y="182.5">PWM</text>
<text x="359" y="182.5">GND</text>
<text x="65.3" y="187.6">GND</text>
<text x="105.2" y="187.6">GNDPWR</text>
<text x="130.5" y="187.6">GNDPWR</text>
<text x="178.7" y="187.6">GNDPWR</text>
<text x="190.2" y="187.6">GNDPWR</text>
<text x="201.6" y="187.6">GNDPWR</text>
<text x="213" y="187.6">GNDPWR</text>
<text x="230.8" y="187.6">GNDPWR</text>
<text x="368.1" y="187.6">GNDPWR</text>
<text x="35.8" y="253.6">PWR_FLAG</text>
<text x="50.3" y="253.3">+BATT</text>
<text x="61.2" y="257.4">TP17</text>
<text x="217.2" y="257.4">H1</text>
<text x="238.8" y="257.4">H2</text>
<text x="259.1" y="257.4">H3</text>
<text x="29.8" y="262.5">BATT</text>
<text x="57.2" y="261.8">C7</text>
<text x="61.2" y="260.2">BATT</text>
<text x="71.1" y="262.5">C8</text>
<text x="86.4" y="262.5">C12</text>
<text x="217.2" y="259.9">M3_PTH</text>
<text x="238.8" y="259.9">M3_PTH</text>
<text x="259.1" y="259.9">M3_PTH</text>
<text x="31.9" y="265">J3</text>
<text x="57.2" y="264.4">47uF</text>
<text x="61.2" y="267.6">TP18</text>
<text x="71.1" y="265">100nF</text>
<text x="86.4" y="265">100nF</text>
<text x="99.3" y="267.6">TP19</text>
<text x="106.7" y="267.6">MCU_GND</text>
<text x="218.4" y="265">C9</text>
<text x="218.4" y="267.6">100nF</text>
<text x="240" y="267.6">100nF</text>
<text x="240" y="265">C10</text>
<text x="260.4" y="267.6">100nF</text>
<text x="260.4" y="265">C11</text>
<text x="35.8" y="273.9">PWR_FLAG</text>
<text x="49.3" y="273.9">GNDPWR</text>
<text x="61" y="270.4">GNDPWR</text>
<text x="103.4" y="273.9">GND</text>
<text x="210.6" y="273.9">GNDPWR</text>
<text x="234.2" y="273.9">GND</text>
<text x="254.5" y="273.9">GND</text>
<text x="289.5" y="276.5">S1</text>
</g>
<g font-size="1.8">
<text x="144.5" y="112.7">Motor0.~{DIR}</text>
<text x="105.4" y="115.2">Motor0.PWM</text>
<text x="106.4" y="117.8">Motor0.DIR</text>
<text x="318.8" y="119">Motor0.~{DIR}</text>
<text x="277.9" y="124.1">Motor0.~{DIR}</text>
<text x="318.8" y="121.6">Motor0.DIR</text>
<text x="208" y="130.5">Motor0.DIR</text>
<text x="208" y="127.9">Motor0.~{DIR} 3</text>
<text x="318.8" y="126.7">PWM0</text>
<text x="208" y="133">Motor1.~{DIR} 7</text>
<text x="208" y="135.5">Motor1.DIR</text>
<text x="277.9" y="134.3">Motor0.DIR</text>
<text x="277.9" y="143.2">Motor1.~{DIR}</text>
<text x="39.4" y="155.9">MCU.PWM0</text>
<text x="277.9" y="152.1">Motor1.DIR</text>
<text x="39.4" y="160.9">MCU.PWM1</text>
<text x="39.4" y="158.4">MCU.DIR0</text>
<text x="39.4" y="163.5">MCU.DIR1</text>
<text x="105.4" y="173.6">Motor1.PWM</text>
<text x="144.5" y="171.1">Motor1.~{DIR}</text>
<text x="318.8" y="173.6">Motor1.~{DIR}</text>
<text x="106.4" y="176.2">Motor1.DIR</text>
<text x="318.8" y="176.2">Motor1.DIR</text>
<text x="318.8" y="181.3">PWM1</text>
</g>
<g font-size="1.8" fill="#848400">
<text x="74.9" y="129.3">File:</text>
<text x="80.2" y="129.3">optocoupler.kicad_sch</text>
<text x="330.2" y="133.1">File:</text>
<text x="335.4" y="133.1">h-bridge.kicad_sch</text>
<text x="74.9" y="187.7">File:</text>
<text x="80.2" y="187.7">optocoupler.kicad_sch</text>
<text x="330.2" y="187.7">File:</text>
<text x="335.4" y="187.7">h-bridge.kicad_sch</text>
</g>
<g font-size=".9" fill="#0000c2">
<text x="261.3" y="163.3">If</text>
<text x="261.3" y="164.4">enable</text>
<text x="261.3" y="165.4">limited</text>
<text x="262.8" y="163.3">shoot</text>
<text x="265.3" y="164.4">IC</text>
<text x="265.4" y="165.4">to</text>
<text x="266.2" y="163.3">through</text>
<text x="267" y="164.4">drain</text>
<text x="268.4" y="165.4">450</text>
<text x="270.2" y="164.4">sense</text>
<text x="270.6" y="163.3">occurs,</text>
<text x="271" y="165.4">Hz.</text>
<text x="273.8" y="164.4">pins.</text>
<text x="274.9" y="163.3">switch</text>
<text x="276.8" y="164.4">PWM</text>
<text x="278.7" y="163.3">solder</text>
<text x="279.7" y="164.4">frequency</text>
<text x="282.4" y="163.3">jumpers</text>
<text x="285.1" y="164.4">is</text>
<text x="261.3" y="168.4">Otherwise</text>
<text x="261.3" y="169.5">protection</text>
<text x="266.7" y="168.4">assume</text>
<text x="266.9" y="169.5">logic</text>
<text x="270.1" y="169.5">is</text>
<text x="271.1" y="168.4">that</text>
<text x="271.7" y="169.5">sufficient.</text>
<text x="273.8" y="168.4">the</text>
<text x="276" y="168.4">on</text>
<text x="278" y="168.4">board</text>
<text x="281.5" y="168.4">MOSFET</text>
<text x="187.6" y="193.8">Timing</text>
<text x="187.6" y="195.9">After</text>
<text x="187.6" y="196.9">a</text>
<text x="187.6" y="197.9">The</text>
<text x="189" y="196.9">restart</text>
<text x="190.1" y="197.9">time</text>
<text x="190.7" y="195.9">an</text>
<text x="191.5" y="193.8">Capacitors</text>
<text x="192.6" y="195.9">overcurrent</text>
<text x="192.9" y="197.9">between</text>
<text x="193" y="196.9">of</text>
<text x="194.7" y="196.9">the</text>
<text x="197" y="196.9">MOSFET</text>
<text x="197.6" y="197.9">restarts</text>
<text x="198.8" y="195.9">event</text>
<text x="201.4" y="196.9">will</text>
<text x="202" y="197.9">is</text>
<text x="202.1" y="195.9">on</text>
<text x="203.7" y="197.9">determined</text>
<text x="203.9" y="196.9">be</text>
<text x="204.1" y="195.9">the</text>
<text x="205.8" y="196.9">attempted.</text>
<text x="206.4" y="195.9">drain</text>
<text x="209.6" y="195.9">sense</text>
<text x="209.7" y="197.9">by</text>
<text x="211.6" y="197.9">the</text>
<text x="187.6" y="198.9">for</text>
<text x="187.6" y="199.9">nominal</text>
<text x="187.6" y="202">C</text>
<text x="188.8" y="203">=</text>
<text x="189.1" y="202">=</text>
<text x="189.8" y="198.9">the</text>
<text x="190.4" y="203">Q</text>
<text x="190.7" y="202">Q</text>
<text x="191.8" y="203">/</text>
<text x="192.1" y="198.9">capacitor</text>
<text x="192.2" y="199.9">current</text>
<text x="193.3" y="203">t</text>
<text x="194.5" y="203">=&gt;</text>
<text x="196.4" y="199.9">sourced</text>
<text x="197.3" y="198.9">to</text>
<text x="199.1" y="198.9">charge</text>
<text x="201" y="199.9">by</text>
<text x="202.8" y="199.9">the</text>
<text x="203.1" y="198.9">to</text>
<text x="204.9" y="198.9">3V</text>
<text x="205.1" y="199.9">chip.</text>
<text x="206.8" y="198.9">with</text>
<text x="209.5" y="198.9">a</text>
<text x="187.6" y="205.1">C</text>
<text x="187.6" y="208.1">t</text>
<text x="187.6" y="209.1">t</text>
<text x="188.8" y="208.1">=</text>
<text x="189.1" y="205.1">=</text>
<text x="190" y="206.1">t</text>
<text x="190.1" y="209.1">2.15ms</text>
<text x="190.4" y="208.1">(10nF)</text>
<text x="190.7" y="205.1">I</text>
<text x="191.8" y="205.1">*</text>
<text x="193.1" y="205.1">t</text>
<text x="194.4" y="208.1">*</text>
<text x="195.7" y="208.1">(3V)</text>
<text x="198.5" y="208.1">/</text>
<text x="200" y="208.1">(14uA)</text>
<text x="187.6" y="211.2">f</text>
<text x="190.1" y="211.2">466</text>
<text x="192.7" y="211.2">Hz</text>
</g>
</svg>
